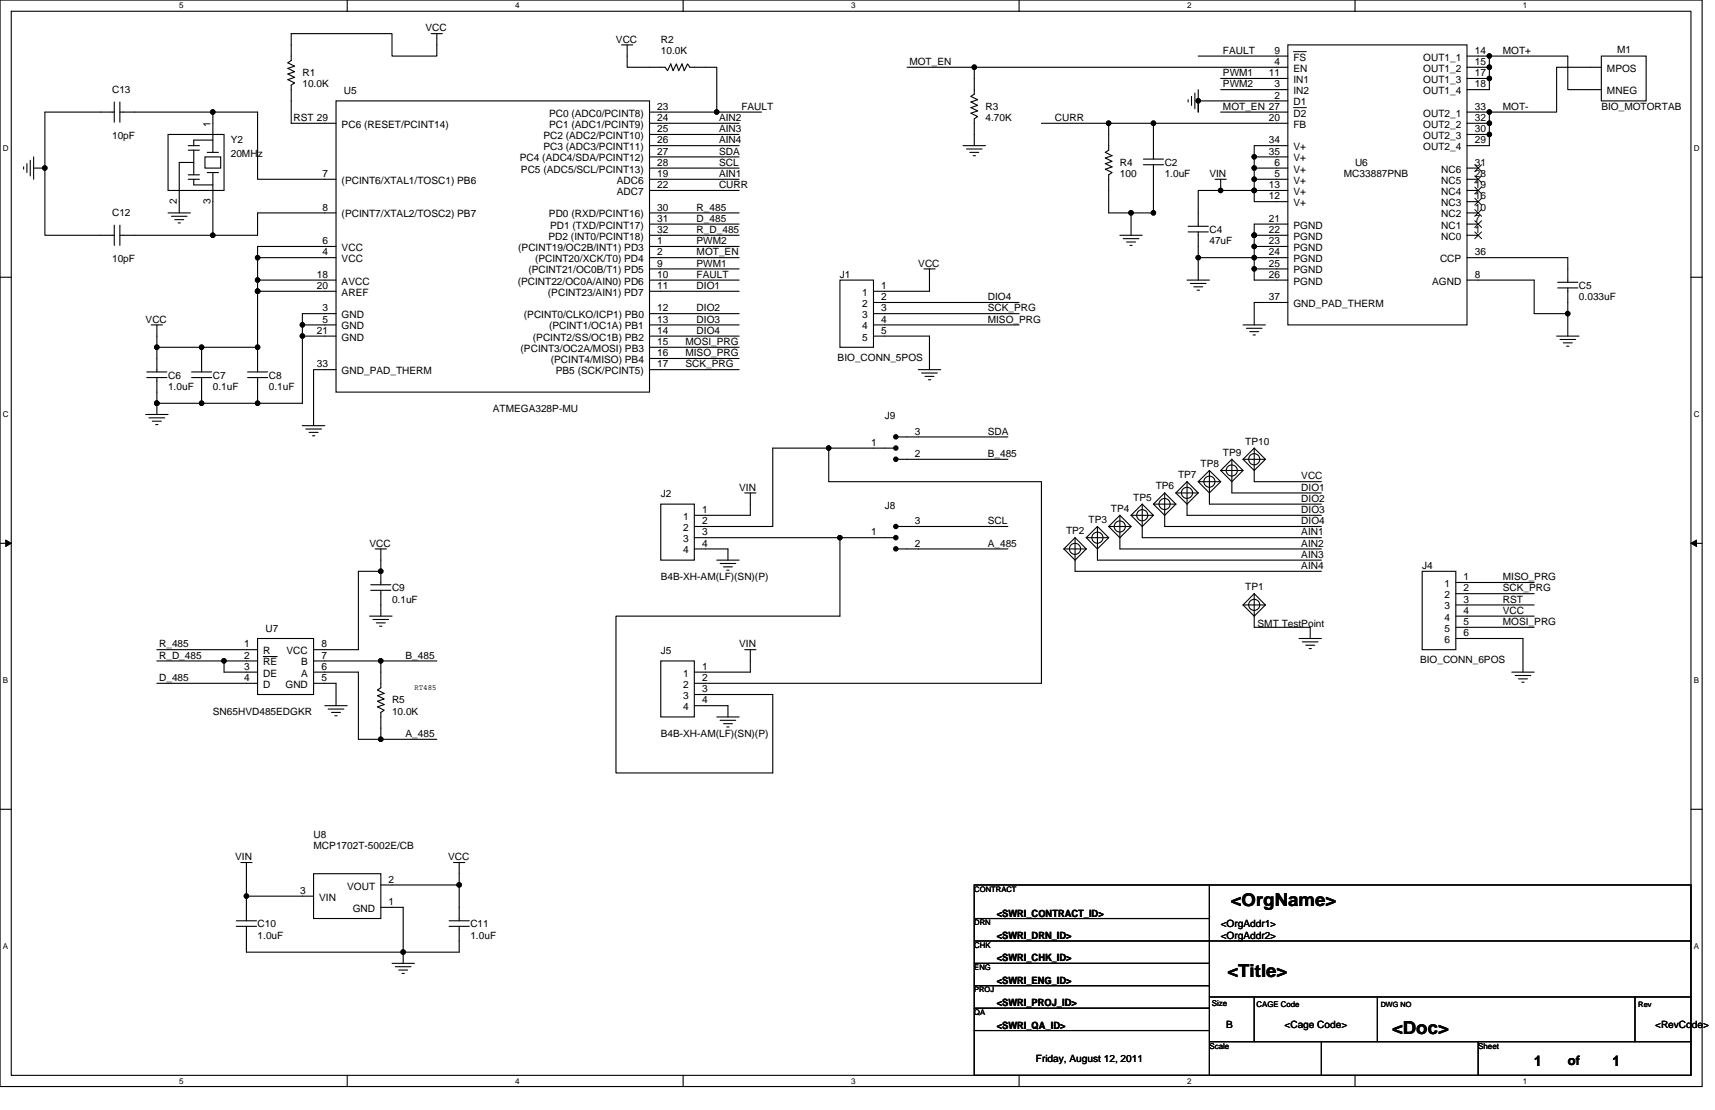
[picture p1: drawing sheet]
<svg xmlns="http://www.w3.org/2000/svg" width="432mm" height="279mm" viewBox="0 0 432 279" stroke-linecap="round" stroke-linejoin="round" font-family="sans-serif">
<path d="M0 0h428.6v273.5h-428.6zM2.8 2.8h422.9v267.9h-422.9z" fill="none" stroke="#000" stroke-width=".28"/>
<g fill="#fff">
<path d="M45.1 .3h1.1v2.3h-1.1z"/>
<path d="M45.1 271h1.1v2.2h-1.1z"/>
</g>
<path d="M87.4 0v2.8M87.4 270.7v2.8" fill="none" stroke="#000" stroke-width=".28"/>
<g fill="#fff">
<path d="M129.7 .3h1.1v2.3h-1.1z"/>
<path d="M129.7 271h1.1v2.2h-1.1z"/>
</g>
<path d="M172 0v2.8M172 270.7v2.8" fill="none" stroke="#000" stroke-width=".28"/>
<g fill="#fff">
<path d="M214.3 .3h1.1v2.3h-1.1z"/>
<path d="M214.3 271h1.1v2.2h-1.1z"/>
</g>
<path d="M256.6 0v2.8M256.6 270.7v2.8" fill="none" stroke="#000" stroke-width=".28"/>
<g fill="#fff">
<path d="M298.9 .3h1.1v2.3h-1.1z"/>
<path d="M298.9 271h1.1v2.2h-1.1z"/>
</g>
<path d="M341.2 0v2.8M341.2 270.7v2.8" fill="none" stroke="#000" stroke-width=".28"/>
<g fill="#fff">
<path d="M383.5 .3h1.1v2.3h-1.1z"/>
<path d="M383.5 271h1.1v2.2h-1.1z"/>
<path d="M.7 36.3h1.5v2.3h-1.5z"/>
<path d="M426.5 36.3h1.4v2.3h-1.4z"/>
<path d="M.7 103.3h1.5v2.2h-1.5z"/>
<path d="M426.5 103.3h1.4v2.2h-1.4z"/>
</g>
<path d="M0 69.8h2.8M425.7 69.8h2.9" fill="none" stroke="#000" stroke-width=".28"/>
<g fill="#fff">
<path d="M.7 170.2h1.4v2.3h-1.4z"/>
<path d="M426.5 170.2h1.3v2.3h-1.3z"/>
</g>
<path d="M0 136.8h2.8M425.7 136.8h2.9" fill="none" stroke="#000" stroke-width=".28"/>
<path d="M1.4 135.9l1.4 .9-1.4 .8zM425.7 136.8l1.4-.9v1.7z" fill="#000" stroke="#000" stroke-width=".25"/>
<g fill="#fff">
<path d="M.7 237.2h1.4v2.2h-1.4z"/>
<path d="M426.4 237.2h1.4v2.2h-1.4z"/>
</g>
<g fill="none" stroke="#000" stroke-width=".28">
<path d="M108.6 8.5h2.8M110 8.5v5.6h-11.3v-5.6h-25.4v6.7l-.8 .6 1.7 .9-1.7 .5 1.7 .9-1.7 .5 1.7 .9-1.7 .5 1.7 .9-.9 .5v9.6h11.3M156.5 11.3h2.8M157.9 11.3v5.6h9.6l.6 .9 .8-1.7 .6 1.7 .8-1.7 .6 1.7 .8-1.7 .6 1.7 .8-1.7 .6 .8h6.8v11.3h-17M228.4 16.9h16.9v6.8l-.8 .6 1.6 .8-1.6 .6 1.6 .8-1.6 .6 1.6 .8-1.6 .6 1.6 .8-.8 .6v6.8M245.3 16.9h79M307.3 19.7h17M324.3 11.3h45.1v70.5h-45.1zM324.3 14.1h-22.6M369.4 14.1h5.6M369.4 19.7h5.6M369.4 16.9h5.6"/>
<path d="M375 14.1h19.7v8.5h8.5M375 19.7v2.9h-5.6M375 16.9v2.8M375 14.1v2.8M403.2 14.1h11.3v11.3h-11.3zM403.2 16.9h-11.3v11.3h-16.9M8.5 39.5v5.6M28.8 28.2h-17.5v14.1M28.8 25.7v5.1M30.2 25.7v5.1M42.3 33.8h14.1v14.1h-14.1zM47.4 36.7h2.8"/>
<path d="M47.4 37.8h2.8M48.8 37.8v6.2M51.6 39.5h4v2.8h-4zM52.2 38.4h2.8M53.6 28.2h11.3v16.9h19.7M53.6 28.2v10.2M53.6 35.3h-4.8v1.4M53.6 28.2h-23.4M84.6 25.4h78.9v73.3h-78.9zM163.5 31h22.6M163.5 33.8h22.6M163.5 36.7h22.6"/>
<path d="M163.5 39.5h22.6M180.5 28.2h11.2M242.5 36.7h5.6M243.3 37.5h4M244.2 38.4h2.2M245 39.2h.6M262.2 31h16.9M279.1 31h11.3v9M279.1 31v6.8l-.8 .6 1.7 .8-1.7 .6 1.7 .8-1.7 .6 1.7 .8-1.7 .6 1.7 .8-.9 .6v9.6h5.7M290.4 31h33.9M299.1 25.1v.6M300 24.3v2.2"/>
<path d="M300.8 23.4v4M301.7 22.6v5.6v-2.8h22.6M307.3 22.6h17M315.8 39.5h8.5M315.8 39.5v2.8M324.3 28.2h-17M324.3 36.7h-8.5v2.8M369.4 31h5.6M369.4 33.8h5.6M375 31v2.8M375 28.2h-5.6M375 33.8v2.9h-5.6"/>
<path d="M375 28.2v2.8M5.9 42v.6M6.8 41.2v2.2M7.6 40.3v4M8.5 42.3h2.8M11.3 42.3v16.9h17.5M28.8 56.7v5.1M30.2 56.7v5.1M30.2 59.2h23.4M42.3 53.6h5.6M43.2 54.4h3.9M44 55.3h2.2"/>
<path d="M44.9 56.1h.5M47.4 44h2.8M47.4 45.1h2.8M48.8 45.1v1.4h4.8M48.8 40.9h-3.7v12.7M52.2 43.4h2.8M53.6 43.4v15.8M84.6 53.6h-19.7v5.6h-11.3M163.5 42.3h22.6M163.5 47.9h22.6M163.5 53.6h22.6M163.5 56.4h22.6"/>
<path d="M163.5 59.2h22.6M163.5 45.1h22.6M282 59.2h5.6M284.8 53.6v5.6M287.9 41.5h5M287.9 40h5M290.4 41.5v12.1h-5.6M299.1 58.4h5.1M299.1 57h5.1M301.7 58.4v6.5h14.1M305.9 45.1h2.8M307.3 47.9h8.5v2.9h8.5"/>
<path d="M307.3 47.9h-5.6v9.1M307.3 45.1v2.8M315.8 45.1v2.8h8.5M315.8 42.3v2.8h8.5M315.8 42.3h8.5M315.8 59.2v2.8M315.8 59.2h8.5M324.3 56.4h-8.5v2.8M369.4 59.2h2.8M369.4 56.4h2.8M369.4 53.6h2.8M369.4 50.8h2.8"/>
<path d="M369.4 47.9h2.8M369.4 45.1h2.8M369.4 42.3h2.8M64.9 64.9h19.7M64.9 64.9v5.6M64.9 70.5h19.7M64.9 70.5v2.8M64.9 73.3h19.7M64.9 73.3v14.1M84.6 62h-19.7v2.9M84.6 79h-8.5v2.8M163.5 62h22.6"/>
<path d="M163.5 64.9h22.6M163.5 67.7h22.6M163.5 70.5h22.6M163.5 73.3h22.6M163.5 79h22.6M211.5 70.5h8.4v16.9h-8.4zM219.9 79h36.7M232.6 67.7h2.8M234 67.7v5.6h-14.1M256.6 76.1h-36.7M282.8 60.1h3.9M283.7 60.9h2.2"/>
<path d="M284.5 61.8h.6M298.9 70.5h5.6M299.7 71.4h4M300.6 72.2h2.2M301.4 73h.6M301.7 64.9v5.6M315.8 64.9h8.5M315.8 67.7h8.5M315.8 62h8.5M315.8 67.7v2.8h8.5M315.8 62v2.9M315.8 64.9v2.8"/>
<path d="M324.3 76.1h-8.5v5.7M369.4 70.5h16.9v8.5h8.4M369.4 64.9h25.3v6.2M392.2 72.5h5.1M392.2 71.1h5.1M394.7 72.5v6.5M394.7 79v5.6M37 95h5M37 93.6h5M38.1 81.8h2.8M39.5 81.8v5.6M39.5 87.4v6.2"/>
<path d="M39.5 95v6.5M39.5 87.4h11.3M48.2 95h5.1M48.2 93.6h5.1M50.8 87.4h14.1M50.8 95v6.5M50.8 87.4v6.2M62.3 95h5.1M62.3 93.6h5.1M64.9 95v6.5M64.9 87.4v6.2M76.1 84.6h8.5"/>
<path d="M76.1 81.8h8.5M76.1 84.6v16.9h-11.2M76.1 81.8v2.8M84.6 93h-5.6v14.1M163.5 81.8h22.6M163.5 84.6h22.6M163.5 87.4h22.6M163.5 90.2h22.6M163.5 93h22.6M219.9 84.6h14.1v8.4M219.9 81.8h36.7M231.2 93h5.7"/>
<path d="M232.1 93.9h3.9M232.9 94.7h2.3M233.7 95.6h.6M313 81.8h5.6M313.8 82.6h4M314.7 83.5h2.2M315.5 84.3h.6M391.9 84.6h5.7M392.8 85.4h3.9M393.6 86.3h2.3M394.4 87.1h.6M36.7 104.3h5.6"/>
<path d="M37.5 105.2h4M38.4 106h2.2M39.2 106.9h.6M39.5 101.5v2.8M39.5 101.5h11.3M50.8 101.5h14.1M76.1 107.1h5.7M77 108h3.9M77.8 108.8h2.3M78.7 109.7h.5M208.7 112.8h-14.1v19.7h-19.8M208.7 112.8v8.4h53.5v50.8h-87.4"/>
<path d="M225.6 110h28.2M225.6 115.6h28.2M225.6 112.8h-16.9M304.5 118.4v8.5h28.2M304.5 118.4l-2.8 2.8M304.5 118.4l2.8 2.8M307.3 118.4l2.9 2.8 2.8-2.8M307.3 118.4h5.7M310.2 115.6v8.5h22.5M310.2 115.6l-2.9 2.8M310.2 115.6l2.8 2.8M313 115.6l2.8 2.8 2.8-2.8"/>
<path d="M313 115.6h5.6M315.8 112.8v8.4h16.9M315.8 112.8l-2.8 2.8M315.8 112.8l2.8 2.8M94.5 138.2h2.8M95.9 138.2v5.6M166.4 126.9h8.4v14.1h-8.4zM174.8 138.2h8.5v2.8M187.5 124.1h2.8M188.9 124.1v5.6h-14.1M211.5 135.3v19.8h-56.4v39.5h39.5v-19.8h-19.8M211.5 135.3h-36.7"/>
<path d="M225.6 132.5h28.2M225.6 138.2h28.2M225.6 135.3h-14.1M267.9 138.2l2.8 2.8 2.8-2.8M267.9 138.2h5.6M270.7 135.3v8.5h62M270.7 135.3l-2.8 2.9M270.7 135.3l2.8 2.9M273.5 135.3l2.8 2.9 2.8-2.9M273.5 135.3h5.6M276.3 132.5v8.5h56.4M276.3 132.5l-2.8 2.8"/>
<path d="M276.3 132.5l2.8 2.8M279.1 132.5l2.9 2.8 2.8-2.8M279.1 132.5h5.7M282 129.7v8.5h50.7M282 129.7l-2.9 2.8M282 129.7l2.8 2.8M284.8 129.7l2.8 2.8 2.8-2.8M284.8 129.7h5.6M287.6 126.9v8.4h45.1M287.6 126.9l-2.8 2.8M287.6 126.9l2.8 2.8M290.4 126.9l2.8 2.8 2.9-2.8"/>
<path d="M290.4 126.9h5.7M293.2 124.1v8.4h39.5M293.2 124.1l-2.8 2.8M293.2 124.1l2.9 2.8M296.1 124.1l2.8 2.8 2.8-2.8M296.1 124.1h5.6M298.9 121.2v8.5h33.8M298.9 121.2l-2.8 2.9M298.9 121.2l2.8 2.9M301.7 121.2l2.8 2.9 2.8-2.9M301.7 121.2h5.6M93 155.1h5.7"/>
<path d="M93.3 148.6h5.1M93.3 147.2h5.1M93.9 155.9h4M94.7 156.8h2.3M95.6 157.6h.6M95.9 143.8h-5.7v19.7h-11.2M95.9 143.8v3.4M95.9 148.6v6.5M180.5 141h5.6M181.3 141.8h4M182.2 142.7h2.2M183 143.5h.6"/>
<path d="M313 152.3l2.8 2.8 2.8-2.8M313 152.3h5.6M315.8 149.4v8.5h14.1v2.8M315.8 149.4l-2.8 2.9M315.8 149.4l2.8 2.9M358.1 143.8h8.4v19.7h-8.4zM366.5 146.6h19.8M366.5 149.4h19.8M366.5 152.3h19.8M366.5 155.1h19.8M366.5 157.9h19.8M39.5 166.4h16.9"/>
<path d="M39.5 172h25.4M39.5 163.5h25.4M56.4 166.4v2.8h8.5M56.4 166.4h8.5M64.9 160.7h14.1v14.1h-14.1zM79 172h5.6v5.6M79 169.2h11.2v16.9h5.7M79 166.4h16.9M81.8 177.6h5.6M82.6 178.5h4M83.5 179.3h2.2M95.9 166.4v6.7l-.9 .6 1.7 .8-1.7 .6 1.7 .8-1.7 .6 1.7 .9-1.7 .5 1.7 .9-.8 .5v6.8"/>
<path d="M95.9 166.4h14.1M166.4 166.4h8.4v14.1h-8.4zM174.8 177.6h8.5v2.9M187.5 163.5h2.8M188.9 163.5v5.7h-14.1M327.1 160.7h5.6M327.9 161.6h4M328.8 162.4h2.2M329.6 163.3h.6M366.5 160.7h17v8.5M380.6 169.2h5.7M381.5 170h3.9"/>
<path d="M382.3 170.9h2.3M383.2 171.7h.5M84.3 180.2h.6M95.9 186.1h14.1M180.5 180.5h5.6M181.3 181.3h4M182.2 182.2h2.2M183 183h.6M0 203.7h2.8M60.6 217.1h2.9M62 217.1v8.5M79 219.9h16.9v11.3h-16.9z"/>
<path d="M114.2 217.1h2.8M115.6 217.1v5.7M425.7 203.7h2.9M59.5 233.2h5.1M59.5 231.8h5.1M62 233.2v6.5h39.5M62 225.6h17M62 225.6v6.2M95.9 222.8h19.7M95.9 228.4h5.6v11.3M101.5 239.7v2.8M113.1 233.2h5.1"/>
<path d="M113.1 231.8h5.1M115.6 233.2v6.5h-14.1M115.6 222.8v9M245.3 222.8h180.4v47.9h-180.4zM245.3 231.2h59.2M304.5 222.8v47.9M425.7 236.9h-180.4M98.7 242.5h5.6M99.5 243.3h4M100.4 244.2h2.2M101.2 245h.6M245.3 259.4h59.2"/>
<path d="M245.3 242.5h59.2M245.3 248.1h59.2M245.3 253.8h59.2M304.5 251h121.2M315.8 251v11.2M346.8 251v11.2M411.6 251v11.2M304.5 262.2h121.2M332.7 262.2v8.5M372.2 262.2v8.5"/>
<circle cx="310.1" cy="118.4" r="1.4"/>
<circle cx="315.8" cy="115.6" r="1.4"/>
<circle cx="270.7" cy="138.2" r="1.4"/>
<circle cx="276.3" cy="135.3" r="1.4"/>
<circle cx="281.9" cy="132.5" r="1.4"/>
<circle cx="287.6" cy="129.7" r="1.4"/>
<circle cx="293.2" cy="126.9" r="1.4"/>
<circle cx="298.9" cy="124.1" r="1.4"/>
<circle cx="304.5" cy="121.2" r="1.4"/>
<circle cx="315.8" cy="152.3" r="1.4"/>
</g>
<g fill="#000" stroke="#000" stroke-width=".28">
<circle cx="245.3" cy="16.9" r=".56"/>
<circle cx="375" cy="16.9" r=".56"/>
<circle cx="375" cy="14.1" r=".55"/>
<circle cx="375" cy="19.7" r=".55"/>
<circle cx="53.6" cy="28.2" r=".55"/>
<circle cx="180.4" cy="28.2" r=".55"/>
<circle cx="279.1" cy="31" r=".56"/>
<circle cx="290.4" cy="31" r=".56"/>
<circle cx="301.7" cy="25.4" r=".55"/>
<circle cx="315.8" cy="39.5" r=".55"/>
<circle cx="375" cy="31" r=".56"/>
<circle cx="375" cy="33.8" r=".55"/>
<circle cx="375" cy="28.2" r=".55"/>
<circle cx="11.3" cy="42.3" r=".55"/>
<circle cx="53.6" cy="59.2" r=".56"/>
<circle cx="284.8" cy="53.6" r=".56"/>
<circle cx="290.4" cy="53.6" r=".55"/>
<circle cx="307.3" cy="47.9" r=".55"/>
<circle cx="315.8" cy="45.1" r=".56"/>
<circle cx="315.8" cy="59.2" r=".56"/>
<circle cx="315.8" cy="47.9" r=".55"/>
<circle cx="315.8" cy="42.3" r=".55"/>
<circle cx="64.8" cy="73.3" r=".56"/>
<circle cx="64.9" cy="70.5" r=".55"/>
<circle cx="64.9" cy="64.9" r=".55"/>
<circle cx="301.7" cy="64.9" r=".55"/>
<circle cx="315.8" cy="67.7" r=".55"/>
<circle cx="315.8" cy="62" r=".55"/>
<circle cx="315.8" cy="64.9" r=".55"/>
<circle cx="394.7" cy="78.9" r=".55"/>
<circle cx="39.5" cy="87.4" r=".56"/>
<circle cx="50.7" cy="87.4" r=".56"/>
<circle cx="64.8" cy="87.4" r=".56"/>
<circle cx="76.1" cy="84.6" r=".55"/>
<circle cx="76.1" cy="81.8" r=".55"/>
<circle cx="39.5" cy="101.5" r=".56"/>
<circle cx="50.7" cy="101.5" r=".56"/>
<circle cx="64.8" cy="101.5" r=".56"/>
<circle cx="208.6" cy="112.8" r=".55"/>
<circle cx="225.5" cy="115.6" r=".56"/>
<circle cx="225.5" cy="112.8" r=".55"/>
<circle cx="225.5" cy="110" r=".55"/>
<circle cx="211.5" cy="135.3" r=".55"/>
<circle cx="225.5" cy="138.2" r=".55"/>
<circle cx="225.5" cy="135.3" r=".55"/>
<circle cx="225.5" cy="132.5" r=".55"/>
<circle cx="95.9" cy="143.8" r=".56"/>
<circle cx="56.4" cy="166.3" r=".55"/>
<circle cx="95.9" cy="166.3" r=".55"/>
<circle cx="95.9" cy="186.1" r=".56"/>
<circle cx="62" cy="225.5" r=".55"/>
<circle cx="101.5" cy="239.6" r=".56"/>
<circle cx="115.6" cy="222.7" r=".56"/>
</g>
<g fill="none" stroke="#000" stroke-width=".25">
<path d="M325.7 13h3.2M325.7 27.1h3.2M371.3 58.4l1.7 1.7M371.3 55.6l1.7 1.7M371.3 52.7l1.7 1.8M371.3 49.9l1.7 1.7M371.3 47.1l1.7 1.7M371.3 44.3l1.7 1.7M371.3 41.5l1.7 1.7M373 58.4l-1.7 1.7M373 55.6l-1.7 1.7M373 52.7l-1.7 1.8"/>
<path d="M373 49.9l-1.7 1.7M373 47.1l-1.7 1.7M373 44.3l-1.7 1.7M373 41.5l-1.7 1.7M66.3 165.2h3.5"/>
</g>
<g font-size="4.5">
<text x="309.9" y="228">&lt;OrgName&gt;</text>
<text x="309" y="245.8">&lt;Title&gt;</text>
<text x="350.5" y="260.2">&lt;Doc&gt;</text>
</g>
<g font-size="3.7">
<text x="386.3" y="268.4">1</text>
<text x="406" y="268.4">1</text>
</g>
<text font-size="3.3" x="394.7" y="268.1">of</text>
<g font-size="2.5">
<text x="107.1" y="7.9">VCC</text>
<text x="155.1" y="10.7">VCC</text>
<text x="166.4" y="10.7">R2</text>
<text x="166.4" y="13.5">10.0K</text>
<text x="229" y="16.4">MOT_EN</text>
<text x="307.9" y="13.5">FAULT</text>
<text x="320.9" y="16.3">4</text>
<text x="320.9" y="13.5">9</text>
<text x="325.7" y="15.3">FS</text>
<text x="358.3" y="15.3">OUT1_1</text>
<text x="371.3" y="13.5">14</text>
<text x="371.3" y="16.3">15</text>
<text x="378.4" y="13.5">MOT+</text>
<text x="407.1" y="13.3">M1</text>
<text x="28.2" y="23.4">C13</text>
<text x="76.1" y="19.2">R1</text>
<text x="76.1" y="22">10.0K</text>
<text x="86.6" y="23.7">U5</text>
<text x="307.9" y="19.2">PWM1</text>
<text x="307.9" y="22">PWM2</text>
<text x="319.4" y="19.2">11</text>
<text x="320.9" y="22">3</text>
<text x="325.7" y="23.7">IN2</text>
<text x="325.7" y="18.1">EN</text>
<text x="325.7" y="20.9">IN1</text>
<text x="358.3" y="18.1">OUT1_2</text>
<text x="358.3" y="20.9">OUT1_3</text>
<text x="358.3" y="23.7">OUT1_4</text>
<text x="371.3" y="19.2">17</text>
<text x="371.3" y="22">18</text>
<text x="404.6" y="18.1">MPOS</text>
<text x="404.6" y="23.7">MNEG</text>
<text x="138.2" y="29.4">PC0 (ADC0/PCINT8)</text>
<text x="165.5" y="27.6">23</text>
<text x="186.7" y="27.6">FAULT</text>
<text x="248.1" y="27.6">R3</text>
<text x="307.9" y="27.6">MOT_EN 27</text>
<text x="320.9" y="24.8">2</text>
<text x="325.7" y="26.5">D1</text>
<text x="325.7" y="29.4">D2</text>
<text x="358.3" y="29.4">OUT2_1</text>
<text x="371.3" y="27.6">33</text>
<text x="378.4" y="27.6">MOT-</text>
<text x="403.2" y="27.6">BIO_MOTORTAB</text>
<text x="28.2" y="35">10pF</text>
<text x="53" y="31.9" transform="rotate(-90 53 31.9)">1</text>
<text x="73.9" y="30.5">RST 29</text>
<text x="86" y="32.2">PC6 (RESET/PCINT14)</text>
<text x="136.8" y="35">PC2 (ADC2/PCINT10)</text>
<text x="138.2" y="32.2">PC1 (ADC1/PCINT9)</text>
<text x="165.5" y="33.3">25</text>
<text x="165.5" y="30.4">24</text>
<text x="181" y="30.5">AIN2</text>
<text x="181" y="33.3">AIN3</text>
<text x="248.1" y="30.5">4.70K</text>
<text x="265.6" y="30.5">CURR</text>
<text x="319.4" y="30.4">20</text>
<text x="325.7" y="32.2">FB</text>
<text x="358.3" y="35">OUT2_3</text>
<text x="358.3" y="32.2">OUT2_2</text>
<text x="371.3" y="33.3">30</text>
<text x="371.3" y="30.4">32</text>
<text x="58.1" y="36.1">Y2</text>
<text x="58.1" y="39.5">20MHz</text>
<text x="130.9" y="40.6">PC4 (ADC4/SDA/PCINT12)</text>
<text x="136.8" y="37.8">PC3 (ADC3/PCINT11)</text>
<text x="165.5" y="36.1">26</text>
<text x="165.5" y="41.7">28</text>
<text x="165.5" y="38.9">27</text>
<text x="181" y="36.1">AIN4</text>
<text x="181" y="38.9">SDA</text>
<text x="181" y="41.7">SCL</text>
<text x="282" y="41.7">R4</text>
<text x="293.2" y="41.7">C2</text>
<text x="319.4" y="36.1">34</text>
<text x="319.4" y="38.9">35</text>
<text x="320.9" y="41.7">6</text>
<text x="325.7" y="37.8">V+</text>
<text x="325.7" y="40.6">V+</text>
<text x="341.2" y="41.7">U6</text>
<text x="358.3" y="37.8">OUT2_4</text>
<text x="371.3" y="41.7">31</text>
<text x="371.3" y="36.1">29</text>
<text x="81.2" y="44.5">7</text>
<text x="86" y="46.3">(PCINT6/XTAL1/TOSC1) PB6</text>
<text x="131.2" y="43.5">PC5 (ADC5/SCL/PCINT13)</text>
<text x="155.3" y="46.3">ADC6</text>
<text x="165.5" y="44.5">19</text>
<text x="165.5" y="47.3">22</text>
<text x="181" y="47.4">CURR</text>
<text x="181" y="44.6">AIN1</text>
<text x="282" y="44.6">100</text>
<text x="293.2" y="44.6">1.0uF</text>
<text x="304.5" y="44.6">VIN</text>
<text x="319.4" y="47.3">13</text>
<text x="320.9" y="44.5">5</text>
<text x="325.7" y="46.3">V+</text>
<text x="325.7" y="43.5">V+</text>
<text x="338.3" y="44.6">MC33887PNB</text>
<text x="362.8" y="46.3">NC5</text>
<text x="362.8" y="43.5">NC6</text>
<text x="371.3" y="47.3">19</text>
<text x="371.3" y="44.5">28</text>
<text x="44.5" y="51.3" transform="rotate(-90 44.5 51.3)">2</text>
<text x="53" y="51.3" transform="rotate(-90 53 51.3)">3</text>
<text x="81.2" y="53">8</text>
<text x="155.3" y="49.1">ADC7</text>
<text x="165.5" y="53">30</text>
<text x="175.4" y="53">R_485</text>
<text x="319.4" y="50.2">12</text>
<text x="325.7" y="51.9">V+</text>
<text x="325.7" y="49.1">V+</text>
<text x="362.8" y="51.9">NC3</text>
<text x="362.8" y="49.1">NC4</text>
<text x="371.3" y="53">10</text>
<text x="371.3" y="50.2">16</text>
<text x="28.2" y="54.4">C12</text>
<text x="86" y="54.7">(PCINT7/XTAL2/TOSC2) PB7</text>
<text x="138.2" y="54.7">PD0 (RXD/PCINT16)</text>
<text x="138.5" y="57.6">PD1 (TXD/PCINT17)</text>
<text x="165.5" y="55.8">31</text>
<text x="165.5" y="58.6">32</text>
<text x="175.4" y="55.8">D_485</text>
<text x="175.4" y="58.7">R_D_485</text>
<text x="304.5" y="58.7">C4</text>
<text x="319.4" y="55.8">21</text>
<text x="319.4" y="58.6">22</text>
<text x="325.7" y="57.6">PGND</text>
<text x="362.8" y="57.6">NC1</text>
<text x="362.8" y="54.7">NC2</text>
<text x="371.3" y="58.6">1</text>
<text x="371.3" y="55.8">7</text>
<text x="28.2" y="66">10pF</text>
<text x="81.2" y="64.3">4</text>
<text x="81.2" y="61.4">6</text>
<text x="86" y="66">VCC</text>
<text x="86" y="63.2">VCC</text>
<text x="130.5" y="63.2">(PCINT19/OC2B/INT1) PD3</text>
<text x="134.7" y="66">(PCINT20/XCK/T0) PD4</text>
<text x="138.1" y="60.4">PD2 (INT0/PCINT18)</text>
<text x="165.5" y="64.3">2</text>
<text x="165.5" y="61.4">1</text>
<text x="175.4" y="61.5">PWM2</text>
<text x="175.4" y="64.3">MOT_EN</text>
<text x="304.5" y="61.5">47uF</text>
<text x="319.4" y="61.4">23</text>
<text x="319.4" y="64.3">24</text>
<text x="325.7" y="60.4">PGND</text>
<text x="325.7" y="63.2">PGND</text>
<text x="325.7" y="66">PGND</text>
<text x="362.6" y="66">CCP</text>
<text x="362.8" y="60.4">NC0</text>
<text x="371.3" y="64.3">36</text>
<text x="79.8" y="69.9">18</text>
<text x="86" y="71.6">AVCC</text>
<text x="130.3" y="71.6">(PCINT22/OC0A/AIN0) PD6</text>
<text x="133" y="68.8">(PCINT21/OC0B/T1) PD5</text>
<text x="165.5" y="69.9">10</text>
<text x="165.5" y="67.1">9</text>
<text x="175.4" y="67.1">PWM1</text>
<text x="175.4" y="69.9">FAULT</text>
<text x="211.5" y="69.9">J1</text>
<text x="231.2" y="67.1">VCC</text>
<text x="319.4" y="67.1">25</text>
<text x="319.4" y="69.9">26</text>
<text x="325.7" y="68.8">PGND</text>
<text x="325.7" y="71.6">PGND</text>
<text x="360.6" y="71.6">AGND</text>
<text x="371.3" y="69.9">8</text>
<text x="79.8" y="72.7">20</text>
<text x="86" y="74.5">AREF</text>
<text x="138" y="74.5">(PCINT23/AIN1) PD7</text>
<text x="165.5" y="72.7">11</text>
<text x="175.4" y="72.7">DIO1</text>
<text x="217.1" y="74.5">1</text>
<text x="217.1" y="77.3">2</text>
<text x="221.9" y="72.7">1</text>
<text x="221.9" y="75.5">2</text>
<text x="248.7" y="75.6">DIO4</text>
<text x="319.4" y="75.5">37</text>
<text x="325.7" y="77.3">GND_PAD_THERM</text>
<text x="397.6" y="72.7">C5</text>
<text x="397.6" y="75.6">0.033uF</text>
<text x="36.7" y="81.2">VCC</text>
<text x="81.2" y="78.4">3</text>
<text x="81.2" y="81.2">5</text>
<text x="86" y="80.1">GND</text>
<text x="86" y="82.9">GND</text>
<text x="131.9" y="80.1">(PCINT0/CLKO/ICP1) PB0</text>
<text x="138.3" y="82.9">(PCINT1/OC1A) PB1</text>
<text x="165.5" y="78.4">12</text>
<text x="165.5" y="81.2">13</text>
<text x="175.4" y="78.4">DIO2</text>
<text x="175.4" y="81.2">DIO3</text>
<text x="217.1" y="80.1">3</text>
<text x="217.1" y="82.9">4</text>
<text x="221.9" y="78.4">3</text>
<text x="221.9" y="81.2">4</text>
<text x="248.7" y="81.2">MISO_PRG</text>
<text x="248.7" y="78.4">SCK_PRG</text>
<text x="79.8" y="84">21</text>
<text x="86" y="85.7">GND</text>
<text x="131.1" y="88.6">(PCINT3/OC2A/MOSI) PB3</text>
<text x="134.2" y="85.7">(PCINT2/SS/OC1B) PB2</text>
<text x="165.5" y="84">14</text>
<text x="165.5" y="86.8">15</text>
<text x="165.5" y="89.6">16</text>
<text x="172.6" y="86.8">MOSI_PRG</text>
<text x="172.6" y="89.7">MISO_PRG</text>
<text x="175.4" y="84">DIO4</text>
<text x="217.1" y="85.7">5</text>
<text x="221.9" y="84">5</text>
<text x="42.3" y="95.3">C6</text>
<text x="53.6" y="95.3">C7</text>
<text x="67.7" y="95.3">C8</text>
<text x="79.8" y="92.5">33</text>
<text x="86" y="94.2">GND_PAD_THERM</text>
<text x="138.7" y="91.4">(PCINT4/MISO) PB4</text>
<text x="140" y="94.2">PB5 (SCK/PCINT5)</text>
<text x="165.5" y="92.5">17</text>
<text x="172.6" y="92.5">SCK_PRG</text>
<text x="210.9" y="90.8">BIO_CONN_5POS</text>
<text x="42.3" y="98.1">1.0uF</text>
<text x="53.6" y="98.1">0.1uF</text>
<text x="67.7" y="98.1">0.1uF</text>
<text x="124.1" y="103.8">ATMEGA328P-MU</text>
<text x="222.8" y="105.5">J9</text>
<text x="219.4" y="112.2">1</text>
<text x="230.4" y="109.4">3</text>
<text x="248.7" y="109.4">SDA</text>
<text x="313.5" y="111.9">TP10</text>
<text x="230.4" y="115">2</text>
<text x="248.7" y="115">B_485</text>
<text x="302.3" y="117.6">TP8</text>
<text x="307.9" y="114.7">TP9</text>
<text x="166.4" y="125.2">J2</text>
<text x="186.1" y="123.5">VIN</text>
<text x="291" y="123.2">TP6</text>
<text x="296.6" y="120.4">TP7</text>
<text x="327.6" y="120.7">VCC</text>
<text x="327.6" y="123.5">DIO1</text>
<text x="172" y="130.9">1</text>
<text x="176.8" y="129.1">1</text>
<text x="176.8" y="131.9">2</text>
<text x="222.8" y="128">J8</text>
<text x="230.4" y="131.9">3</text>
<text x="248.7" y="132">SCL</text>
<text x="274.1" y="131.7">TP3</text>
<text x="279.7" y="128.8">TP4</text>
<text x="285.3" y="126">TP5</text>
<text x="327.6" y="126.3">DIO2</text>
<text x="327.6" y="129.1">DIO3</text>
<text x="327.6" y="132">DIO4</text>
<text x="93" y="137.6">VCC</text>
<text x="172" y="133.7">2</text>
<text x="172" y="136.5">3</text>
<text x="176.8" y="134.7">3</text>
<text x="176.8" y="137.6">4</text>
<text x="219.4" y="134.7">1</text>
<text x="230.4" y="137.6">2</text>
<text x="248.7" y="137.6">A_485</text>
<text x="268.4" y="134.5">TP2</text>
<text x="327.6" y="134.8">AIN1</text>
<text x="327.6" y="137.6">AIN2</text>
<text x="172" y="139.3">4</text>
<text x="327.6" y="140.4">AIN3</text>
<text x="327.6" y="143.2">AIN4</text>
<text x="358.1" y="143.2">J4</text>
<text x="98.7" y="148.9">C9</text>
<text x="166.4" y="146">B4B-XH-AM(LF)(SN)(P)</text>
<text x="313.5" y="148.6">TP1</text>
<text x="363.7" y="147.8">1</text>
<text x="368.5" y="146">1</text>
<text x="368.5" y="148.8">2</text>
<text x="378.4" y="146">MISO_PRG</text>
<text x="378.4" y="148.9">SCK_PRG</text>
<text x="98.7" y="151.7">0.1uF</text>
<text x="363.7" y="150.6">2</text>
<text x="363.7" y="153.4">3</text>
<text x="368.5" y="151.7">3</text>
<text x="368.5" y="154.5">4</text>
<text x="378.4" y="151.7">RST</text>
<text x="378.4" y="154.5">VCC</text>
<text x="66.8" y="159">U7</text>
<text x="316.6" y="157.9">SMT TestPoint</text>
<text x="363.7" y="156.2">4</text>
<text x="363.7" y="159">5</text>
<text x="363.7" y="161.9">6</text>
<text x="368.5" y="157.3">5</text>
<text x="368.5" y="160.1">6</text>
<text x="378.4" y="157.3">MOSI_PRG</text>
<text x="40.1" y="163">R_485</text>
<text x="40.1" y="165.8">R_D_485</text>
<text x="61.5" y="162.9">1</text>
<text x="61.5" y="165.8">2</text>
<text x="66.3" y="164.7">R</text>
<text x="66.3" y="167.5">RE</text>
<text x="72.2" y="164.7">VCC</text>
<text x="75.8" y="167.5">B</text>
<text x="80.9" y="165.8">7</text>
<text x="80.9" y="162.9">8</text>
<text x="102.1" y="165.8">B_485</text>
<text x="166.4" y="164.7">J5</text>
<text x="186.1" y="163">VIN</text>
<text x="357.5" y="166.9">BIO_CONN_6POS</text>
<text x="40.1" y="171.4">D_485</text>
<text x="61.5" y="168.6">3</text>
<text x="61.5" y="171.4">4</text>
<text x="66.3" y="170.3">DE</text>
<text x="66.3" y="173.1">D</text>
<text x="71.9" y="173.1">GND</text>
<text x="75.8" y="170.3">A</text>
<text x="80.9" y="168.6">6</text>
<text x="80.9" y="171.4">5</text>
<text x="172" y="170.3">1</text>
<text x="172" y="173.1">2</text>
<text x="176.8" y="168.6">1</text>
<text x="176.8" y="171.4">2</text>
<text x="53.6" y="179.9">SN65HVD485EDGKR</text>
<text x="98.7" y="177.1">R5</text>
<text x="98.7" y="179.9">10.0K</text>
<text x="172" y="176">3</text>
<text x="172" y="178.8">4</text>
<text x="176.8" y="174.2">3</text>
<text x="176.8" y="177">4</text>
<text x="102.1" y="185.5">A_485</text>
<text x="166.4" y="185.5">B4B-XH-AM(LF)(SN)(P)</text>
<text x="79" y="210.9">U8</text>
<text x="79" y="213.7">MCP1702T-5002E/CB</text>
<text x="59.2" y="216.5">VIN</text>
<text x="112.8" y="216.5">VCC</text>
<text x="75.6" y="225">3</text>
<text x="80.4" y="226.7">VIN</text>
<text x="87.4" y="223.9">VOUT</text>
<text x="97.9" y="222.2">2</text>
<text x="97.9" y="227.8">1</text>
<text x="64.9" y="233.4">C10</text>
<text x="88.8" y="229.5">GND</text>
<text x="118.4" y="233.4">C11</text>
<text x="251" y="230.7">&lt;SWRI_CONTRACT_ID&gt;</text>
<text x="307.3" y="233.4">&lt;OrgAddr1&gt;</text>
<text x="64.9" y="236.3">1.0uF</text>
<text x="118.4" y="236.3">1.0uF</text>
<text x="251" y="236.3">&lt;SWRI_DRN_ID&gt;</text>
<text x="307.3" y="236.3">&lt;OrgAddr2&gt;</text>
<text x="251" y="242">&lt;SWRI_CHK_ID&gt;</text>
<text x="251" y="247.6">&lt;SWRI_ENG_ID&gt;</text>
<text x="251" y="253.3">&lt;SWRI_PROJ_ID&gt;</text>
<text x="251" y="258.9">&lt;SWRI_QA_ID&gt;</text>
<text x="308.7" y="258.8">B</text>
<text x="323.4" y="258.8">&lt;Cage Code&gt;</text>
<text x="416.7" y="258.8">&lt;RevCode&gt;</text>
<text x="260.8" y="267.3">Friday, August 12, 2011</text>
</g>
<g font-size="2">
<text x="45.1" y="2.1">5</text>
<text x="129.7" y="2.1">4</text>
<text x="214.3" y="2.1">3</text>
<text x="298.9" y="2.1">2</text>
<text x="383.5" y="2.1">1</text>
<text x=".7" y="38.1">D</text>
<text x="426.5" y="38.1">D</text>
<text x=".7" y="105.1">C</text>
<text x="426.5" y="105.1">C</text>
<text x=".7" y="172">B</text>
<text x="104.3" y="173.6">RT485</text>
<text x="426.5" y="172">B</text>
<text x=".7" y="239">A</text>
<text x="245.3" y="238.6">CHK</text>
<text x="426.5" y="239">A</text>
<text x="305.1" y="253.3">Size</text>
<text x="316.4" y="253.6">CAGE Code</text>
<text x="304.5" y="264">Scale</text>
<text x="372.2" y="264">Sheet</text>
<text x="45.1" y="272.8">5</text>
<text x="129.7" y="272.8">4</text>
<text x="214.3" y="272.8">3</text>
<text x="298.9" y="272.8">2</text>
<text x="383.5" y="272.8">1</text>
</g>
<g font-size="1.9">
<text x="245.3" y="224.5">CONTRACT</text>
<text x="245.3" y="232.9">DRN</text>
<text x="245.3" y="244.2">ENG</text>
<text x="245.3" y="249.8">PROJ</text>
<text x="245.3" y="255.5">QA</text>
<text x="412.5" y="253.5">Rev</text>
</g>
<text font-size="1.8" x="347.6" y="253.4">DWG NO</text>
</svg>
